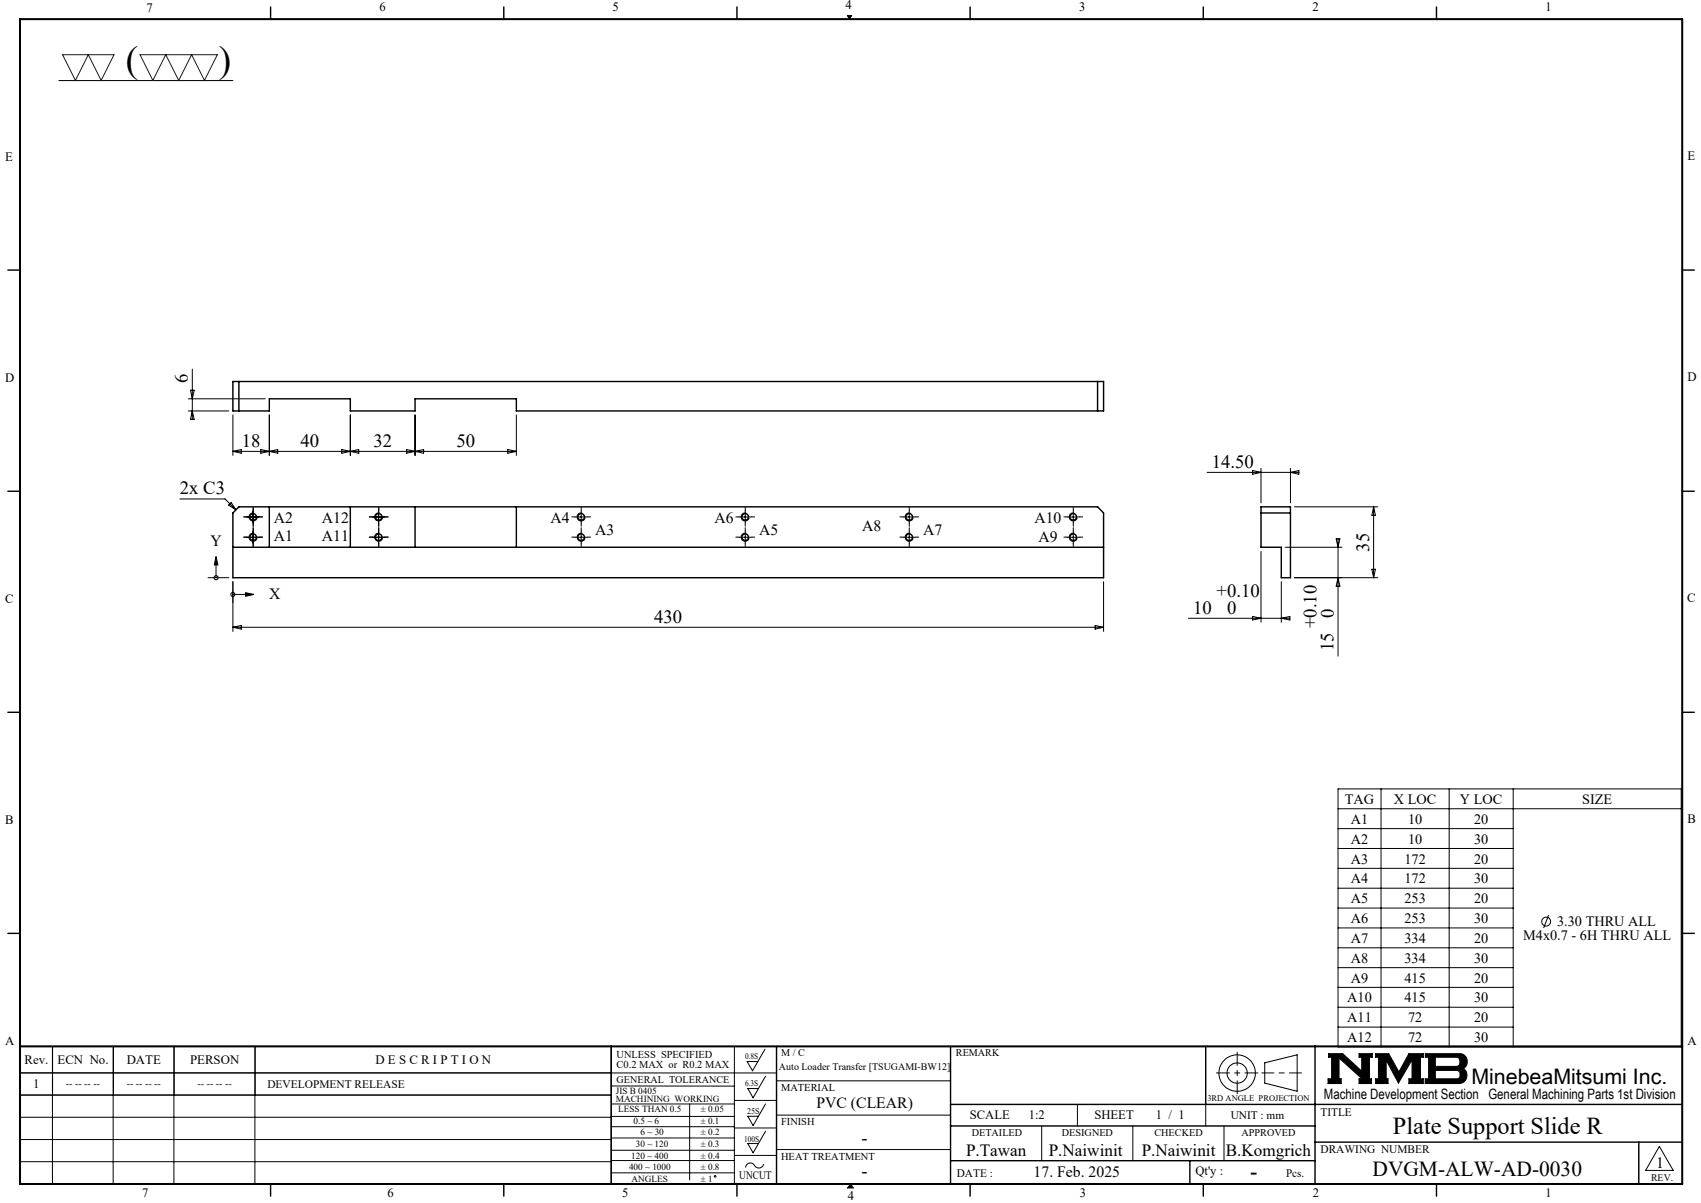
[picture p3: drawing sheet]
<svg xmlns="http://www.w3.org/2000/svg" width="420mm" height="297mm" viewBox="0 0 420 297" stroke-linecap="round" stroke-linejoin="round" font-family="sans-serif">
<g fill="none" stroke="#000" stroke-width=".25">
<path d="M14.5 19.9h43M209.2 3.8h1.1l-.6 .9zM46.5 98.5h19M47 96.3h.9l-.4 2.2zM47.5 91.1v12.4M46.5 101.5h10M47.5 101.5l.4 2h-.9zM57.5 102.4v10M57.5 111.4l2.1-.4v.9zM64.4 111l2.1 .4-2.1 .5zM66.5 102.4v10M66.5 111.4l2.1-.4v.9z"/>
<path d="M84.4 111l2.1 .4-2.1 .5zM86.5 102.4v10M86.5 111.4l2.1-.4v.9zM100.4 111l2.1 .4-2.1 .5zM102.5 102.4v10M102.5 111.4l2.1-.4v.9zM125.4 111l2.1 .4-2.1 .5zM127.5 111.4h-70M127.5 102.4v10M298.1 116.6h22.6M309.3 116.2l2.1 .4-2.1 .5zM311.4 115.6v8.5"/>
<path d="M318.6 115.6v8.5M318.6 116.6l2.1-.4v.9zM44.4 123.2h11.2l2.6 2.7M53.3 139.5v3.1M53.3 137.4l.5 2.1h-.9zM57.1 124.1l1.1 1.8-1.8-1.2zM61 127.6h3M61 132.6h3M62.5 126.1v3M62.5 131.1v3M62.8 126.6a1 1 0 0 0-1.3 .7 1 1 0 0 0 .7 1.3 1 1 0 0 0 1.3-.7M62.8 131.7a1 1 0 0 0-1.3 .7 1 1 0 0 0 .7 1.2 1 1 0 0 0 1.3-.7"/>
<path d="M92 127.6h3M92 132.6h3M93.5 126.1v3M93.5 131.1v3M93.8 126.6a1 1 0 0 0-1.3 .7 1 1 0 0 0 .7 1.3 1 1 0 0 0 1.3-.7M93.8 131.7a1 1 0 0 0-1.3 .7 1 1 0 0 0 .7 1.2 1 1 0 0 0 1.3-.7M142 127.6h3M142 132.6h3M143.5 126.1v3M143.5 131.1v3M143.8 126.6a1 1 0 0 0-1.3 .7 1 1 0 0 0 .7 1.3 1 1 0 0 0 1.3-.7M143.8 131.7a1 1 0 0 0-1.3 .7 1 1 0 0 0 .7 1.2 1 1 0 0 0 1.3-.7"/>
<path d="M182.5 127.6h3M182.5 132.6h3M184 126.1v3M184 131.1v3M184.3 126.6a1 1 0 0 0-1.3 .7 1 1 0 0 0 .7 1.3 1 1 0 0 0 1.3-.7M184.3 131.7a1 1 0 0 0-1.3 .7 1 1 0 0 0 .7 1.2 1 1 0 0 0 1.3-.7M223 127.6h3M223 132.6h3M224.5 126.1v3M224.5 131.1v3M224.8 126.6a1 1 0 0 0-1.3 .7 1 1 0 0 0 .7 1.3 1 1 0 0 0 1.3-.7M224.8 131.7a1 1 0 0 0-1.3 .7 1 1 0 0 0 .7 1.2 1 1 0 0 0 1.3-.7"/>
<path d="M263.5 127.6h3M263.5 132.6h3M265 126.1v3M265 131.1v3M265.3 126.6a1 1 0 0 0-1.3 .7 1 1 0 0 0 .7 1.3 1 1 0 0 0 1.3-.7M265.3 131.7a1 1 0 0 0-1.3 .7 1 1 0 0 0 .7 1.2 1 1 0 0 0 1.3-.7M311.4 136.1v17.5M317.4 135.1h14M319.6 125.1h20.6M329.9 133h.9l-.4 2.1zM330.4 133v29M339.2 125.1v17.5"/>
<path d="M339.2 125.1l.4 2.1h-.9zM51.4 142.6h5.1M57.5 143.6v12.3M57.5 154.9h215M57.5 154.9l2.1-.5v.9zM57.5 146.8h3.1M60.6 146.3l2.1 .5-2.1 .4zM270.4 154.4l2.1 .5-2.1 .4zM272.5 143.6v12.3M293.4 152.6h25.1M309.3 152.2l2.1 .4-2.1 .5zM316.4 143.6v10"/>
<path d="M316.4 152.6l2.1-.4v.9zM330.4 142.6l.4 2.1h-.9zM338.7 140.5h.9l-.4 2.1zM340.2 142.6h-20.6M330.4 194.8h84.7v63.7h-84.7zM330.4 199.7h84.7M341 194.8v63.7M357.8 194.8v63.7M373.6 194.8v63.7M330.4 204.6h43.2M330.4 209.5h43.2M330.4 214.4h43.2"/>
<path d="M330.4 219.3h43.2M330.4 224.2h43.2M330.4 229.1h43.2M330.4 234h43.2M330.4 238.9h43.2M382.4 226l-1.3 3.1M13 258.3l-.1 34M27.9 258.3v34M28 258.3v12M42.9 258.3v34M43 258.3v12M62.9 258.3v34"/>
<path d="M63 258.3v12M181.3 258.3v34M188.9 259l-3.1 5.4-1.3-2.3h2.6M330.4 243.8h43.2M330.4 248.7h43.2M330.4 253.6h43.2M4.9 264.9h186.8M4.9 270.4h146M4.9 275.8h146M150.9 278.2h30.4M150.9 275.6h30.4M150.9 272.6h30.4"/>
<path d="M150.9 268.1h30.4M151 270.3h-146v-12h146l-.1 34M170.3 272.6v18.7M181.3 271.7h10.4M181.3 278.5h10.4M189 272.6l-3.1 5.3-1.3-2.3h2.7M189 279.3l-3.1 5.3-1.3-2.3h2.7M189 265.7l-3.1 5.3-1.3-2.3h2.7M191.7 266.8h43M191.7 275.3h43M257.2 278v8.6M266 272.7v5.3"/>
<path d="M279.7 278v8.6M297.7 272.7v5.3M302.2 278v8.6M312.3 262.4l8-2v9l-8-2zM328 260.1h3.5l4.7 4.3v-3.4h-.6v-.9h3.2v.9h-.7v5.3h.5v1.2h-3v-1.2h.7l-5.7-5.1v5.1h.6v1.2h-3.3v-1.2h.9v-5.3h-.8zM339.7 260.1h3.2l2.5 4.6 2.5-4.6h3.5v.9h-.7v5.3h.7v1.2h-3.5v-1.2h.8v-4.6l-3.4 5.7-3-5.7v4.6h.4v1.2h-3v-1.2h.7v-5.3h-.7zM351.9 260.1h8.4a1.97 1.97 0 0 1 1.9 1.5 1.97 1.97 0 0 1-.9 2.2 2.03 2.03 0 0 1 .8 2.2 2.03 2.03 0 0 1-1.8 1.5h-8.4v-1.2h.8v-5.3h-.8zM354.4 261h5.4l.6 .5 .1 1a.84 .84 0 0 1-.8 .8h-5.3zM354.4 264.3h5.4l.6 .4 .1 1a.79 .79 0 0 1-.8 .6h-5.3zM4.9 281.3h146M4.9 286.8h146M150.9 280.9h30.4"/>
<path d="M150.9 286.5h30.4M150.9 284h30.4M150.9 289.6h30.4M181.3 285.3h10.4M188.6 287.4a1.29 1.29 0 0 1-1.2 1 1.29 1.29 0 0 1-1.3-.9 1.14 1.14 0 0 0-1.3-.3 1.14 1.14 0 0 0-.7 1.1M191.7 283.8h43M210 292.3l.7 1M409.7 283l3.4 6h-6.8z"/>
<circle cx="53.4" cy="142.6" r=".5"/>
<circle cx="57.5" cy="146.8" r=".5"/>
<circle cx="381.8" cy="227.5" r="1.1"/>
<circle cx="305.5" cy="264.9" r="2.51"/>
<circle cx="305.5" cy="264.9" r="4.5"/>
<circle cx="176.6" cy="290.4" r=".2"/>
</g>
<path d="M311.6 264.9h9.7" fill="none" stroke="#000" stroke-width=".25" stroke-dasharray="15.2 1.3 1.3 1.3" stroke-dashoffset="12.3"/>
<path d="M305.5 259.8v10.2M300.4 264.9h10.2" fill="none" stroke="#000" stroke-width=".25" stroke-dasharray="15.2 1.3 1.3 1.3" stroke-dashoffset="12"/>
<g fill="none" stroke="#000" stroke-width=".35">
<path d="M66.8 1.7v3M124.4 1.7v3M182 1.7v3M239.5 1.7v3M297.1 1.7v3M354.7 1.7v3M1.9 66.7h3M415.4 66.7h3M57.5 94.2h215v7.3h-145v-3h-25v3h-16v-3h-20v3h-9zM59 94.2v7.3M271 94.2v7.3M1.9 121.3h3"/>
<path d="M57.5 135.1h215M59 125.1h212l1.5 1.5v16h-215v-16zM66.5 125.1v10M86.5 125.1v10M102.5 125.1v10M127.5 125.1v10M311.4 125.1h7.2v17.5h-2.2v-7.5h-5zM311.4 126.6h7.2M415.4 121.3h3M1.9 175.9h3M415.4 175.9h3M1.9 230.4h3"/>
<path d="M415.4 230.4h3M150.9 258.3v34M191.7 258.3v34M234.7 258.3v34M297.7 258.3v14.4M324.7 258.3v34M234.7 272.7h180.7M234.7 278h90M66.8 292.3v3M124.4 292.3v3M182 292.3v3M234.7 286.6h90"/>
<path d="M239.5 292.3v3M293.8 286.6v5.7M297.1 292.3v3M324.7 282h90.7M354.7 292.3v3M404.6 282v10.3"/>
<circle cx="62.5" cy="132.6" r=".82"/>
<circle cx="62.5" cy="127.6" r=".82"/>
<circle cx="93.5" cy="132.6" r=".82"/>
<circle cx="93.5" cy="127.6" r=".82"/>
<circle cx="143.5" cy="132.6" r=".82"/>
<circle cx="143.5" cy="127.6" r=".82"/>
<circle cx="184" cy="132.6" r=".82"/>
<circle cx="184" cy="127.6" r=".82"/>
<circle cx="224.5" cy="132.6" r=".82"/>
<circle cx="224.5" cy="127.6" r=".82"/>
<circle cx="265" cy="132.6" r=".82"/>
<circle cx="265" cy="127.6" r=".82"/>
</g>
<path d="M4.9 4.7h410.5v287.6h-410.5zM4.9 258.3h410.5" fill="none" stroke="#000" stroke-width=".5"/>
<path d="M210 292.3l-.7 1h1.4" fill="none" stroke="#00f" stroke-width=".25"/>
<g fill="#000">
<path d="M210 292.3l.7 1h-1.4z"/>
<path d="M209.2 3.8l.5 .9 .6-.9zM328 260.1v.9h.8v5.3h-.9v1.2h3.3v-1.2h-.6v-5.1l5.7 5.1h-.7v1.2h3v-1.2h-.5v-5.3h.7v-.9h-3.2v.9h.6v3.4l-4.7-4.3zM351.9 260.1v.9h.8v5.3h-.8v1.2h8.6l.7-.2 .6-.5 .4-.8v-.8l-.3-.8-.6-.6 .8-.8 .2-1.3-.5-.9-.5-.5-.6-.2zM354.4 264.3h5.4l.6 .4 .1 1-.6 .6h-5.5zM354.4 261l5.5 .1 .5 .5v1.1l-.3 .5-.3 .1h-5.4zM339.7 260.1v.9h.7v5.3h-.7v1.2h3v-1.2h-.4v-4.6l3 5.7 3.4-5.7v4.6h-.8v1.2h3.5v-1.2h-.7v-5.3h.7v-.9h-3.5l-2.5 4.6-2.5-4.6z" fill-rule="evenodd"/>
</g>
<path d="M15.5 13.5h12.7l-3.2 6.4-3.2-6.4-3.2 6.4zM34.6 13.5h19.1l-3.2 6.4-3.2-6.4-3.2 6.4-3.2-6.4-3.2 6.4z" fill="none" stroke="#191924" stroke-width=".25"/>
<g fill="none" stroke="#000" stroke-width=".25" stroke-dasharray="15.2 1.3 1.3 1.3">
<path d="M61 127.6h-.8M61 132.6h-.8M62.5 126.1v-.8M62.5 129.1v.8M62.5 131.1v-.8M62.5 134.1v.8M64 127.6h.8M64 132.6h.8M92 127.6h-.8M92 132.6h-.8M93.5 126.1v-.8M93.5 129.1v.8"/>
<path d="M93.5 131.1v-.8M93.5 134.1v.8M95 127.6h.8M95 132.6h.8M142 127.6h-.8M142 132.6h-.8M143.5 126.1v-.8M143.5 129.1v.8M143.5 131.1v-.8M143.5 134.1v.8M145 127.6h.8M145 132.6h.8"/>
<path d="M182.5 127.6h-.8M182.5 132.6h-.8M184 126.1v-.8M184 129.1v.8M184 131.1v-.8M184 134.1v.8M185.5 127.6h.8M185.5 132.6h.8M223 132.6h-.8M223 127.6h-.8M224.5 131.1v-.8M224.5 134.1v.8"/>
<path d="M224.5 126.1v-.8M224.5 129.1v.8M226 132.6h.8M226 127.6h.8M263.5 127.6h-.8M263.5 132.6h-.8M265 126.1v-.8M265 129.1v.8M265 131.1v-.8M265 134.1v.8M266.5 127.6h.8M266.5 132.6h.8"/>
</g>
<path d="M60.6 146.3l2.1 .5-2.1 .4zM53.3 137.4l.5 2.1h-.9z" fill="#000"/>
<g font-size="9.2">
<text x="31.1" y="17.7">(</text>
<text x="54" y="17.8">)</text>
</g>
<text font-size="6" x="343.9" y="280">Plate Support Slide R</text>
<g font-size="5.3">
<text x="363.3" y="267.7">MinebeaMitsumi Inc.</text>
<text x="338.9" y="290.4">DVGM-ALW-AD-0030</text>
</g>
<text font-size="4.9" x="308.8" y="290.9">-</text>
<g font-size="4.6">
<text x="46.4" y="94.6" transform="rotate(-90 46.4 94.6)">6</text>
<text x="59.7" y="110.3">18</text>
<text x="74.2" y="110.3">40</text>
<text x="92.2" y="110.3">32</text>
<text x="112.7" y="110.3">50</text>
<text x="299.2" y="115.5">14.50</text>
<text x="44.4" y="122.1">2x C3</text>
<text x="338.1" y="136.2" transform="rotate(-90 338.1 136.2)">35</text>
<text x="300.4" y="147.3">+0.10</text>
<text x="161.5" y="153.8">430</text>
<text x="294.6" y="151.5">10</text>
<text x="303" y="151.5">0</text>
<text x="325.1" y="155.1" transform="rotate(-90 325.1 155.1)">+0.10</text>
<text x="329.3" y="152.5" transform="rotate(-90 329.3 152.5)">0</text>
<text x="329.3" y="160.8" transform="rotate(-90 329.3 160.8)">15</text>
<text x="212.7" y="282.4">-</text>
<text x="212.8" y="290.6">-</text>
</g>
<g font-size="4.2">
<text x="238.5" y="285.5">P.Tawan</text>
<text x="258.9" y="285.5">P.Naiwinit</text>
<text x="281.9" y="285.5">P.Naiwinit</text>
<text x="302.7" y="285.5">B.Komgrich</text>
</g>
<g font-size="3.9">
<text x="67.6" y="129.2">A2</text>
<text x="79.5" y="129.2">A12</text>
<text x="135.9" y="129.2">A4</text>
<text x="176.4" y="129.2">A6</text>
<text x="212.9" y="131.2">A8</text>
<text x="255.4" y="129.2">A10</text>
<text x="52" y="134.9">Y</text>
<text x="67.6" y="133.6">A1</text>
<text x="79.5" y="133.6">A11</text>
<text x="146.9" y="132.2">A3</text>
<text x="187.4" y="132.2">A5</text>
<text x="227.9" y="132.2">A7</text>
<text x="256.4" y="133.7">A9</text>
<text x="66.5" y="148">X</text>
<text x="201.6" y="273.6">PVC (CLEAR)</text>
<text x="255.2" y="290.6">17. Feb. 2025</text>
<text x="408.9" y="288.2">1</text>
</g>
<g font-size="3.5">
<text x="332.1" y="198.5">TAG</text>
<text x="333.5" y="203.4">A1</text>
<text x="344.2" y="198.5">X LOC</text>
<text x="347.7" y="203.4">10</text>
<text x="360.5" y="198.5">Y LOC</text>
<text x="364" y="203.4">20</text>
<text x="390.7" y="198.5">SIZE</text>
<text x="333.5" y="208.3">A2</text>
<text x="347.7" y="208.3">10</text>
<text x="364" y="208.3">30</text>
<text x="333.5" y="213.2">A3</text>
<text x="346.8" y="213.2">172</text>
<text x="364" y="213.2">20</text>
<text x="333.5" y="218.1">A4</text>
<text x="346.8" y="218.1">172</text>
<text x="364" y="218.1">30</text>
<text x="333.5" y="223">A5</text>
<text x="333.5" y="227.9">A6</text>
<text x="346.8" y="223">253</text>
<text x="346.8" y="227.9">253</text>
<text x="364" y="223">20</text>
<text x="364" y="227.9">30</text>
<text x="333.5" y="232.8">A7</text>
<text x="346.8" y="232.8">334</text>
<text x="364" y="232.8">20</text>
<text x="376.1" y="232.2">M4x0.7 - 6H THRU ALL</text>
<text x="384.5" y="228.6">3.30 THRU ALL</text>
<text x="333.5" y="237.7">A8</text>
<text x="346.8" y="237.7">334</text>
<text x="364" y="237.7">30</text>
<text x="333.5" y="242.6">A9</text>
<text x="346.8" y="242.6">415</text>
<text x="364" y="242.6">20</text>
<text x="332.7" y="247.5">A10</text>
<text x="346.8" y="247.5">415</text>
<text x="364" y="247.5">30</text>
<text x="332.7" y="252.4">A11</text>
<text x="332.7" y="257.3">A12</text>
<text x="347.7" y="252.4">72</text>
<text x="347.7" y="257.3">72</text>
<text x="364" y="252.4">20</text>
<text x="364" y="257.3">30</text>
<text x="326.9" y="271.4">Machine Development Section General Machining Parts 1st Division</text>
</g>
<g font-size="3.2">
<text x="36.1" y="2.9">7</text>
<text x="93.7" y="2.8">6</text>
<text x="151.3" y="2.8">5</text>
<text x="208.8" y="2.2">4</text>
<text x="266.5" y="2.8">3</text>
<text x="324.1" y="2.8">2</text>
<text x="381.6" y="2.8">1</text>
<text x="1.3" y="39.8">E</text>
<text x="416.6" y="39.5">E</text>
<text x="1.3" y="94.3">D</text>
<text x="416.6" y="94.1">D</text>
<text x="1.3" y="148.9">C</text>
<text x="416.6" y="148.7">C</text>
<text x="1.3" y="203.6">B</text>
<text x="416.6" y="203.3">B</text>
<text x="416.6" y="258">A</text>
<text x="1.3" y="258.1">A</text>
<text x="6.1" y="262.7">Rev.</text>
<text x="14.2" y="262.7">ECN No.</text>
<text x="31.3" y="262.7">DATE</text>
<text x="46.9" y="262.7">PERSON</text>
<text x="92.7" y="262.7">D E S C R I P T I O N</text>
<text x="8.2" y="268.7">1</text>
<text x="239.4" y="276.2">SCALE</text>
<text x="254" y="276.2">1:2</text>
<text x="270.2" y="276.2">SHEET</text>
<text x="285.4" y="276.2">1 / 1</text>
<text x="295.2" y="290.1">Qt'y :</text>
<text x="35.1" y="295.5">7</text>
<text x="95.7" y="295.6">6</text>
<text x="153.6" y="295.6">5</text>
<text x="209.3" y="296.3">4</text>
<text x="266.6" y="295.6">3</text>
<text x="324.2" y="295.6">2</text>
<text x="381.6" y="295.6">1</text>
</g>
<g font-size="2.8">
<text x="66" y="268.6">DEVELOPMENT RELEASE</text>
<text x="326" y="275.4">TITLE</text>
<text x="303.9" y="276.2">UNIT : mm</text>
<text x="326" y="284.7">DRAWING NUMBER</text>
<text x="182.5" y="291.2">UNCUT</text>
<text x="236.3" y="290.7">DATE :</text>
<text x="317.6" y="290.6">Pcs.</text>
</g>
<g font-size="2.6">
<text x="152.2" y="261.3">UNLESS SPECIFIED</text>
<text x="152.2" y="263.7">C0.2 MAX or R0.2 MAX</text>
<text x="192.9" y="269.4">MATERIAL</text>
<text x="192.9" y="277.7">FINISH</text>
<text x="192.9" y="286.3">HEAT TREATMENT</text>
</g>
<g font-size="2.5">
<text x="192.9" y="260.7">M / C</text>
<text x="236" y="260.7">REMARK</text>
<text x="16.3" y="268.5">-- -- -- --</text>
<text x="31.3" y="268.5">-- -- -- --</text>
<text x="48.8" y="268.5">-- -- -- --</text>
<text x="152.3" y="267.3">GENERAL TOLERANCE</text>
<text x="192.3" y="264.2">Auto Loader Transfer [TSUGAMI-BW12]</text>
<text x="239.9" y="280.5">DETAILED</text>
<text x="262.2" y="280.5">DESIGNED</text>
<text x="285.1" y="280.5">CHECKED</text>
<text x="306.6" y="280.5">APPROVED</text>
<text x="407.7" y="291.5">REV.</text>
</g>
<g font-size="2.3">
<text x="152.1" y="270">JIS B 0405</text>
<text x="152.1" y="272.1">MACHINING WORKING</text>
<text x="152.7" y="274.6">LESS THAN 0.5</text>
<text x="173" y="274.6">± 0.05</text>
<text x="156.4" y="277.4">0.5 ~ 6</text>
<text x="158.1" y="280.3">6 ~ 30</text>
<text x="173" y="277.4">± 0.1</text>
<text x="173" y="280.3">± 0.2</text>
<text x="155.9" y="286">120 ~ 400</text>
<text x="157" y="283.2">30 ~ 120</text>
<text x="173" y="283.2">± 0.3</text>
<text x="173" y="286">± 0.4</text>
<text x="155.3" y="288.9">400 ~ 1000</text>
<text x="155.9" y="291.7">ANGLES</text>
<text x="173" y="288.9">± 0.8</text>
<text x="173" y="291.7">± 1</text>
</g>
<g font-size="2.1">
<text x="184" y="261.5">0.8S</text>
<text x="184" y="268.1">6.3S</text>
<text x="184.5" y="275">25S</text>
<text x="298.1" y="271.8">3RD ANGLE PROJECTION</text>
<text x="183.7" y="281.9">100S</text>
</g>
</svg>
